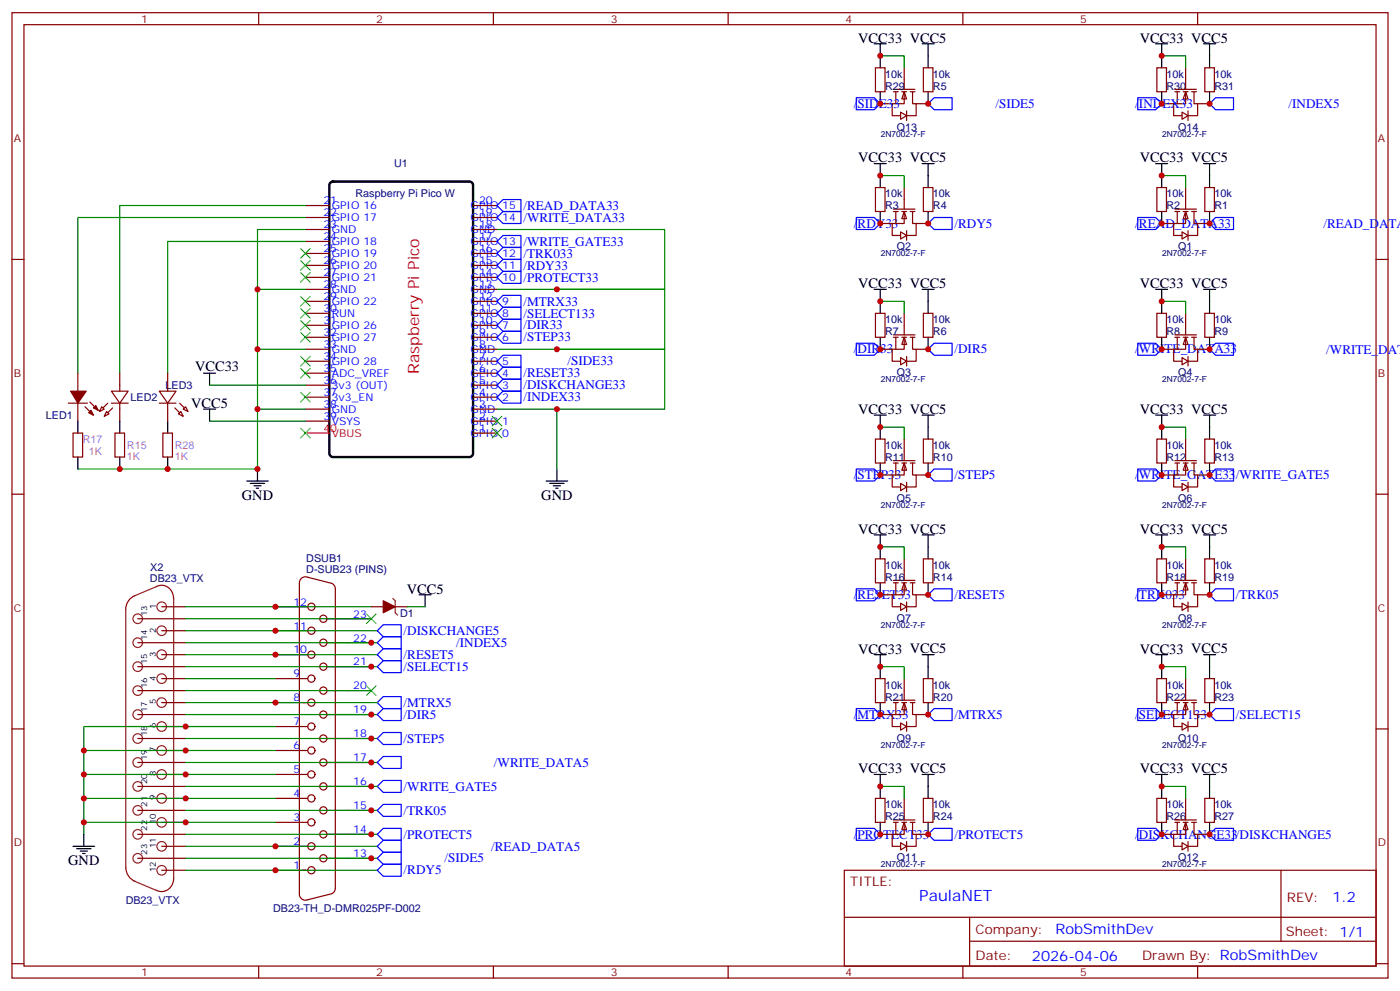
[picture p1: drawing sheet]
<svg xmlns="http://www.w3.org/2000/svg" width="412mm" height="292mm" viewBox="0 0 412 292" stroke-linecap="round" stroke-linejoin="round" font-family="sans-serif">
<g fill="none" stroke="#870000" stroke-width=".35">
<path d="M3.5 3.7h405.4v284.4h-405.4zM7.1 7.3h398.2v277.3h-398.2zM76.2 3.7v3.6M145.3 3.7v3.6M214.5 3.7v3.6M283.6 3.7v3.6M352.8 3.7v3.6M3.5 76.4h3.6M90 78.2h7M90 74.6h7M90 71.1h7M90 67.6h7"/>
<path d="M90 64.1h7M90 60.5h7M139.3 78.2h7.1M139.3 74.6h7.1M139.3 71.1h7.1M139.3 67.6h7.1M139.3 64.1h7.1M139.3 60.5h7.1M405.3 76.4h3.6M90 99.3h7M90 95.8h7M90 92.3h7"/>
<path d="M90 88.8h7M90 85.2h7M90 81.7h7M139.3 99.3h7.1M139.3 95.8h7.1M139.3 92.3h7.1M139.3 88.8h7.1M139.3 85.2h7.1M139.3 81.7h7.1M20.1 118.7h5.7M22.9 109.9v5.3M22.9 118.7v5.3"/>
<path d="M25 119.8l2.5 2.5M26.5 118.4l2.4 2.5M30 119.8l.7 .7-1.4 .7zM32.8 115.2h4.9l-2.4 3.5zM32.8 118.7h4.9M35.3 109.9v5.3M35.3 118.7v5.3M90 117h7M90 113.5h7M90 109.9h7M90 106.4h7M90 102.9h7"/>
<path d="M139.3 117h7.1M139.3 113.5h7.1M139.3 109.9h7.1M139.3 106.4h7.1M139.3 102.9h7.1M21.5 127.6h2.8v7h-2.8zM31.4 121.2l.7 .7-1.4 .7zM33.9 127.6h2.8v7h-2.8zM48 127.6h2.8v7h-2.8zM90 124h7M90 120.5h7M139.3 127.6h7.1"/>
<path d="M139.3 124h7.1M139.3 120.5h7.1M3.5 145.6h3.6M405.3 145.6h3.6M47.6 178.7h7.1M81.1 178.7h9.6M90.5 170a1.76 1.76 0 0 0-2.3 1.7v91.7a1.76 1.76 0 0 0 2.3 1.6l7.2-1.8M90.6 170l7.1 1.8 .7 .5 .4 1.1v88.2M109.4 178.7h3.5M116.4 178.7h3.5M40.6 182.2h14.1M40.6 189.3h14.1"/>
<path d="M40.6 196.4h14.1M47.6 185.8h7.1M47.6 192.8h7.1M47.6 199.9h7.1M81.1 185.8h9.6M81.1 192.8h9.6M81.1 199.9h9.6M96.3 182.2h13.1M96.3 189.3h13.1M96.3 196.4h13.1M3.5 214.7h3.6M40.6 203.4h14.1"/>
<path d="M40.6 210.5h14.1M40.6 217.5h14.1M47.6 206.9h7.1M47.6 214h7.1M81.1 206.9h9.6M81.1 214h9.6M96.3 203.4h13.1M96.3 210.5h13.1M96.3 217.5h13.1M405.3 214.7h3.6M40.6 224.6h14.1M40.6 231.6h14.1"/>
<path d="M40.6 238.7h14.1M47.6 221.1h7.1M47.6 228.1h7.1M47.6 235.2h7.1M81.1 221.1h9.6M81.1 228.1h9.6M81.1 235.2h9.6M96.3 224.6h13.1M96.3 231.6h13.1M96.3 238.7h13.1M40.6 245.7h14.1M40.6 252.8h14.1"/>
<path d="M47.6 242.2h7.1M47.6 249.3h7.1M47.6 256.3h7.1M81.1 242.2h9.6M81.1 249.3h9.6M81.1 256.3h9.6M96.3 245.7h13.1M96.3 252.8h13.1M248.7 256.3h156.6v28.3h-156.6zM377.3 256.4v20.8M98.8 261.6l-.4 1.1-.7 .5M248.7 270.2h156.5"/>
<path d="M285.6 277.2h119.6M285.6 270.2v14.1M3.5 283.8h3.6M76.2 284.6v3.5M145.3 284.6v3.5M214.5 284.6v3.5M283.6 284.6v3.5M352.8 284.6v3.5M405.3 283.8h3.6"/>
<circle cx="91.7" cy="178.7" r="1.06"/>
<circle cx="91.7" cy="185.8" r="1.06"/>
<circle cx="91.7" cy="192.8" r="1.06"/>
<circle cx="91.7" cy="199.9" r="1.06"/>
<circle cx="95.2" cy="196.4" r="1.06"/>
<circle cx="95.2" cy="189.3" r="1.06"/>
<circle cx="95.2" cy="182.2" r="1.06"/>
<circle cx="91.7" cy="214" r="1.06"/>
<circle cx="91.7" cy="206.9" r="1.06"/>
<circle cx="95.2" cy="217.5" r="1.06"/>
<circle cx="95.2" cy="210.5" r="1.06"/>
<circle cx="95.2" cy="203.4" r="1.06"/>
<circle cx="91.7" cy="221.1" r="1.06"/>
<circle cx="91.7" cy="228.1" r="1.06"/>
<circle cx="91.7" cy="235.2" r="1.06"/>
<circle cx="95.2" cy="238.7" r="1.06"/>
<circle cx="95.2" cy="231.6" r="1.06"/>
<circle cx="95.2" cy="224.6" r="1.06"/>
<circle cx="91.7" cy="242.2" r="1.06"/>
<circle cx="91.7" cy="256.3" r="1.06"/>
<circle cx="91.7" cy="249.3" r="1.06"/>
<circle cx="95.2" cy="245.7" r="1.06"/>
<circle cx="95.2" cy="252.8" r="1.06"/>
</g>
<path d="M97.2 53.9l.9-.4h40.2l.6 .2 .4 .5v79.4l-.2 .6-.5 .4h-40.5l-.7-.2-.3-.5-.1-79.4z" fill="none" stroke="#000" stroke-width=".71"/>
<path d="M90 127.6h7" fill="none" stroke="#f00" stroke-width=".35"/>
<g fill="none" stroke="#008700" stroke-width=".35">
<path d="M90 67.6h-14.2v17.6M90 60.5h-54.7v49.4M90 64.1h-67.1v45.8M90 71.1h-40.6v38.8M146.4 67.6h49.4v17.6h-31.8M90 85.2h-14.2v17.7M146.4 85.2h49.4v17.7h-31.8M90 102.9h-14.2v17.6M146.4 102.9h49.4v17.6h-31.8M61.7 124h28.3M90 120.5h-14.2v17.6h-52.9M146.4 120.5h17.6v17.6"/>
<path d="M54.7 178.7h54.7M119.9 178.7h5.3M54.7 196.4h56.4M54.7 192.8h56.4M54.7 189.3h56.4M54.7 185.8h56.4M54.7 199.9h26.4M54.7 182.2h54.7M54.7 217.5h56.4M54.7 210.5h56.4M54.7 206.9h56.4M54.7 203.4h54.7"/>
<path d="M81.1 214h-56.4v14.1M54.7 238.7h56.4M54.7 224.6h56.4M81.1 235.2h-56.4v7M54.7 256.3h56.4M54.7 252.8h56.4M54.7 249.3h56.4M54.7 245.7h56.4M81.1 242.2h-56.4v3.5"/>
</g>
<g fill="none" stroke="#000" stroke-width=".35">
<path d="M257.5 12.9h3.6M259.3 12.9v3.5M60 109.9h3.5M61.7 109.9v3.6M22.9 124v3.6M22.9 134.6v3.5M35.3 124v3.6M35.3 134.6v3.5M49.4 124v3.6M49.4 134.6v3.5M60 120.5h3.5M61.7 120.5v3.5"/>
<path d="M75.8 138.1v3.6M164 138.1v3.6M72.7 141.7h6.3M73.7 142.4h4.3M74.8 143.1h2.1M75.5 143.8h.7M160.9 141.7h6.3M161.9 142.4h4.3M163 143.1h2.1M163.7 143.8h.7M123.5 175.2h3.5M125.2 175.2v3.5"/>
<path d="M21.5 249.3h6.4M22.6 250h4.2M23.6 250.7h2.2M24.3 251.4h.7M24.7 245.7v3.6"/>
</g>
<g fill="none" stroke="#00f" stroke-width=".35">
<path d="M148.2 58.8h5.3v3.5h-5.3l-1.8-1.8zM148.2 62.3h5.3v3.5h-5.3l-1.8-1.7zM148.2 69.4h5.3v3.5h-5.3l-1.8-1.8zM148.2 72.9h5.3v3.5h-5.3l-1.8-1.8zM148.2 76.4h5.3v3.5h-5.3l-1.8-1.7zM148.2 79.9h5.3v3.6h-5.3l-1.8-1.8zM252.2 64.1h5.3l1.8 1.7-1.8 1.8h-5.3zM275.2 64.1h5.3v3.5h-5.3l-1.8-1.8zM335.1 64.1h5.3l1.8 1.7-1.8 1.8h-5.3zM358.1 64.1h5.3v3.5h-5.3l-1.8-1.8zM148.2 90.5h5.3v3.6h-5.3l-1.8-1.8zM148.2 94.1h5.3v3.5h-5.3l-1.8-1.8z"/>
<path d="M148.2 87h5.3v3.5h-5.3l-1.8-1.7zM148.2 97.6h5.3v3.5h-5.3l-1.8-1.8zM148.2 111.7h5.3v3.5h-5.3l-1.8-1.7zM148.2 104.6h5.3v3.6h-5.3l-1.8-1.8zM252.2 101.1h5.3l1.8 1.8-1.8 1.7h-5.3zM275.2 101.1h5.3v3.5h-5.3l-1.8-1.7zM335.1 101.1h5.3l1.8 1.8-1.8 1.7h-5.3zM358.1 101.1h5.3v3.5h-5.3l-1.8-1.7zM252.2 138.1h5.3l1.8 1.8-1.8 1.8h-5.3zM275.2 138.1h5.3v3.6h-5.3l-1.8-1.8zM335.1 138.1h5.3l1.8 1.8-1.8 1.8h-5.3zM358.1 138.1h5.3v3.6h-5.3l-1.8-1.8z"/>
<path d="M252.2 173.4h5.3l1.8 1.8-1.8 1.8h-5.3zM275.2 173.4h5.3v3.6h-5.3l-1.8-1.8zM335.1 173.4h5.3l1.8 1.8-1.8 1.8h-5.3zM358.1 173.4h5.3v3.6h-5.3l-1.8-1.8zM111.1 196.4l1.8-1.8h5.3v3.5h-5.3zM112.9 191.1h5.3v3.5h-5.3l-1.8-1.8zM112.9 184h5.3v3.5h-5.3l-1.8-1.7zM112.9 208.7h5.3v3.5h-5.3l-1.8-1.7zM112.9 215.8h5.3v3.5h-5.3l-1.8-1.8zM112.9 205.2h5.3v3.5h-5.3l-1.8-1.8zM252.2 208.7h5.3l1.8 1.8-1.8 1.7h-5.3zM275.2 208.7h5.3v3.5h-5.3l-1.8-1.7z"/>
<path d="M335.1 208.7h5.3l1.8 1.8-1.8 1.7h-5.3zM358.1 208.7h5.3v3.5h-5.3l-1.8-1.7zM112.9 236.9h5.3v3.6h-5.3l-1.8-1.8zM112.9 229.9h5.3v3.5h-5.3l-1.8-1.8zM112.9 222.8h5.3v3.5h-5.3l-1.8-1.7zM112.9 254.6h5.3v3.5h-5.3l-1.8-1.8zM112.9 244h5.3v3.5h-5.3l-1.8-1.8zM112.9 247.5h5.3v3.5h-5.3l-1.8-1.7zM252.2 244h5.3l1.8 1.7-1.8 1.8h-5.3zM275.2 244h5.3v3.5h-5.3l-1.8-1.8zM335.1 244h5.3l1.8 1.7-1.8 1.8h-5.3zM358.1 244h5.3v3.5h-5.3l-1.8-1.8z"/>
</g>
<g fill="#870000" stroke="#870000" stroke-width=".35">
<path d="M33.2 120.2l-1.5 1.4z"/>
<path d="M30.3 120.2l1.4-1.5z"/>
<path d="M20.8 115.2h4.6l-2.5 3.5z"/>
<path d="M27.5 120.2l.7-.7 .7 1.4z"/>
<path d="M26.1 121.6l.7-.7 .7 1.4z"/>
<path d="M112.9 177l3.5 1.7-3.5 1.8z"/>
</g>
<path d="M39.8 175.4a4.4 4.4 0 0 0-2.8 4.1M46 172.8a3.5 3.5 0 0 1 3.7 .3 3.5 3.5 0 0 1 1.4 3.4M37.1 255.5a4.4 4.4 0 0 0 2.7 4.1M51.1 258.5a3.6 3.6 0 0 1-5.1 3.7" fill="none" stroke="#900" stroke-width=".35"/>
<g fill="none" stroke="#8c2424" stroke-width=".35">
<path d="M37 179.4v76.2M46.2 172.7l-6.7 2.8M51.2 176.2v82.6M115.7 176.2l.7 .8v3.5l.7 .7M39.5 259.5l6.7 2.8"/>
<circle cx="47.6" cy="178.7" r="1.41"/>
<circle cx="40.6" cy="196.4" r="1.41"/>
<circle cx="40.6" cy="189.3" r="1.41"/>
<circle cx="40.6" cy="182.2" r="1.41"/>
<circle cx="47.6" cy="199.9" r="1.41"/>
<circle cx="47.6" cy="192.8" r="1.41"/>
<circle cx="47.6" cy="185.8" r="1.41"/>
<circle cx="40.6" cy="217.5" r="1.41"/>
<circle cx="40.6" cy="210.5" r="1.41"/>
<circle cx="40.6" cy="203.4" r="1.41"/>
<circle cx="47.6" cy="214" r="1.41"/>
<circle cx="47.6" cy="206.9" r="1.41"/>
<circle cx="40.6" cy="224.6" r="1.41"/>
<circle cx="40.6" cy="238.7" r="1.41"/>
<circle cx="40.6" cy="231.6" r="1.41"/>
<circle cx="47.6" cy="228.1" r="1.41"/>
<circle cx="47.6" cy="221.1" r="1.41"/>
<circle cx="47.6" cy="235.2" r="1.41"/>
<circle cx="40.6" cy="252.8" r="1.41"/>
<circle cx="40.6" cy="245.7" r="1.41"/>
<circle cx="47.6" cy="256.3" r="1.41"/>
<circle cx="47.6" cy="249.3" r="1.41"/>
<circle cx="47.6" cy="242.2" r="1.41"/>
</g>
<g fill="#fff" stroke="#870000" stroke-width=".35">
<path d="M266.3 27l.8 2.1h-1.5z"/>
<path d="M265.3 33l1.8 1.1-1.8 1z"/>
</g>
<g fill="none" stroke="#870000" stroke-width=".35">
<path d="M257.9 20h2.8v7h-2.8zM266.3 20v6.3M272 20h2.8v7h-2.8zM340.8 20h2.8v7h-2.8zM354.9 20h2.8v7h-2.8zM259.3 30.6h3.5M263.2 26.3h6.3M263.2 27h1.4M263.9 27v3.6M265.6 27h1.5M266.3 27v3.6h-3.5v3.5h2.5M267.1 32.7v2.8"/>
<path d="M268.1 27h1.4M268.8 27v3.6h1.1v3.5h-2.8M269.9 30.6h3.5"/>
</g>
<path d="M259.3 16.4v3.6M271.6 12.9h3.6M273.4 12.9v7.1M342.2 16.4v3.6M354.5 12.9h3.6M356.3 12.9v7.1M259.3 27v3.6M273.4 27v3.6M342.2 27v3.6M356.3 27v3.6" fill="none" stroke="#000" stroke-width=".35"/>
<g fill="#fff" stroke="#870000" stroke-width=".35">
<path d="M349.2 27l.8 2.1h-1.5z"/>
<path d="M348.2 33l1.8 1.1-1.8 1z"/>
</g>
<path d="M349.2 20v6.3M342.2 30.6h3.5M346.1 26.3h6.3M346.1 27h1.4M346.8 27v3.6M348.5 27h1.5M349.2 27v3.6h-3.5v3.5h2.5M350 32.7v2.8M351 27h1.4M351.7 27v3.6h1.1v3.5h-2.8M352.8 30.6h3.5" fill="none" stroke="#870000" stroke-width=".35"/>
<path d="M340.4 12.9h3.6M342.2 12.9v3.5M257.5 48.2h3.6M259.3 48.2v3.5" fill="none" stroke="#000" stroke-width=".35"/>
<path d="M252.2 28.8h5.3l1.8 1.8-1.8 1.7h-5.3zM275.2 28.8h5.3v3.5h-5.3l-1.8-1.7zM335.1 28.8h5.3l1.8 1.8-1.8 1.7h-5.3zM358.1 28.8h5.3v3.5h-5.3l-1.8-1.7zM112.9 187.5h5.3v3.6h-5.3l-1.8-1.8zM111.1 252.8l1.8-1.8h5.3v3.6h-5.3z" fill="none" stroke="#00f" stroke-width=".35"/>
<path d="M107.9 180.8l2.9 2.9M110.8 180.8l-2.9 2.9M107.9 202l2.9 2.8M110.8 202l-2.9 2.8" fill="none" stroke="#3c3" stroke-width=".35"/>
<path d="M61.7 113.5h28.3M81.1 228.1h-56.4v7.1" fill="none" stroke="#008700" stroke-width=".35"/>
<g fill="#fff" stroke="#870000" stroke-width=".35">
<path d="M266.3 62.3l.8 2.1h-1.5z"/>
<path d="M265.3 68.3l1.8 1.1-1.8 1z"/>
</g>
<g fill="none" stroke="#870000" stroke-width=".35">
<path d="M257.9 55.2h2.8v7.1h-2.8zM266.3 55.2v6.4M272 55.2h2.8v7.1h-2.8zM340.8 55.2h2.8v7.1h-2.8zM354.9 55.2h2.8v7.1h-2.8zM259.3 65.8h3.5M263.2 61.6h6.3M263.2 62.3h1.4M263.9 62.3v3.5M265.6 62.3h1.5M266.3 62.3v3.5h-3.5v3.6h2.5M267.1 67.9v2.9"/>
<path d="M268.1 62.3h1.4M268.8 62.3v3.5h1.1v3.6h-2.8M269.9 65.8h3.5"/>
</g>
<path d="M259.3 51.7v3.5M271.6 48.2h3.6M273.4 48.2v7M342.2 51.7v3.5M354.5 48.2h3.6M356.3 48.2v7M259.3 62.3v3.5M273.4 62.3v3.5M342.2 62.3v3.5M356.3 62.3v3.5" fill="none" stroke="#000" stroke-width=".35"/>
<g fill="#fff" stroke="#870000" stroke-width=".35">
<path d="M349.2 62.3l.8 2.1h-1.5z"/>
<path d="M348.2 68.3l1.8 1.1-1.8 1z"/>
</g>
<path d="M349.2 55.2v6.4M342.2 65.8h3.5M346.1 61.6h6.3M346.1 62.3h1.4M346.8 62.3v3.5M348.5 62.3h1.5M349.2 62.3v3.5h-3.5v3.6h2.5M350 67.9v2.9M351 62.3h1.4M351.7 62.3v3.5h1.1v3.6h-2.8M352.8 65.8h3.5" fill="none" stroke="#870000" stroke-width=".35"/>
<path d="M340.4 48.2h3.6M342.2 48.2v3.5M257.5 85.2h3.6M259.3 85.2v3.6" fill="none" stroke="#000" stroke-width=".35"/>
<g fill="#fff" stroke="#870000" stroke-width=".35">
<path d="M266.3 99.3l.8 2.2h-1.5z"/>
<path d="M265.3 105.3l1.8 1.1-1.8 1.1z"/>
</g>
<g fill="none" stroke="#870000" stroke-width=".35">
<path d="M257.9 92.3h2.8v7h-2.8zM263.2 98.6h6.3M263.2 99.3h1.4M263.9 99.3v3.6M265.6 99.3h1.5M266.3 99.3v3.6h-3.5v3.5h2.5M266.3 92.3v6.3M268.1 99.3h1.4M268.8 99.3v3.6h1.1v3.5h-2.8M272 92.3h2.8v7h-2.8zM340.8 92.3h2.8v7h-2.8zM354.9 92.3h2.8v7h-2.8z"/>
<path d="M259.3 102.9h3.5M267.1 105v2.8M269.9 102.9h3.5"/>
</g>
<path d="M259.3 88.8v3.5M259.3 99.3v3.6M271.6 85.2h3.6M273.4 85.2v7.1M273.4 99.3v3.6M342.2 88.8v3.5M342.2 99.3v3.6M354.5 85.2h3.6M356.3 85.2v7.1M356.3 99.3v3.6" fill="none" stroke="#000" stroke-width=".35"/>
<g fill="#fff" stroke="#870000" stroke-width=".35">
<path d="M349.2 99.3l.8 2.2h-1.5z"/>
<path d="M348.2 105.3l1.8 1.1-1.8 1.1z"/>
</g>
<path d="M346.1 98.6h6.3M346.1 99.3h1.4M346.8 99.3v3.6M348.5 99.3h1.5M349.2 99.3v3.6h-3.5v3.5h2.5M349.2 92.3v6.3M351 99.3h1.4M351.7 99.3v3.6h1.1v3.5h-2.8M342.2 102.9h3.5M350 105v2.8M352.8 102.9h3.5" fill="none" stroke="#870000" stroke-width=".35"/>
<path d="M340.4 85.2h3.6M342.2 85.2v3.6M257.5 122.3h3.6M259.3 122.3v3.5" fill="none" stroke="#000" stroke-width=".35"/>
<g fill="#fff" stroke="#870000" stroke-width=".35">
<path d="M266.3 136.4l.8 2.1h-1.5z"/>
<path d="M265.3 142.4l1.8 1-1.8 1.1z"/>
</g>
<g fill="none" stroke="#870000" stroke-width=".35">
<path d="M257.9 129.3h2.8v7.1h-2.8zM259.3 139.9h3.5M263.2 135.7h6.3M263.2 136.4h1.4M263.9 136.4v3.5M265.6 136.4h1.5M266.3 136.4v3.5h-3.5v3.5h2.5M266.3 129.3v6.4M268.1 136.4h1.4M268.8 136.4v3.5h1.1v3.5h-2.8M269.9 139.9h3.5M272 129.3h2.8v7.1h-2.8z"/>
<path d="M340.8 129.3h2.8v7.1h-2.8zM354.9 129.3h2.8v7.1h-2.8zM267.1 142v2.9"/>
</g>
<path d="M259.3 125.8v3.5M259.3 136.4v3.5M271.6 122.3h3.6M273.4 122.3v7M273.4 136.4v3.5M342.2 125.8v3.5M342.2 136.4v3.5M354.5 122.3h3.6M356.3 122.3v7M356.3 136.4v3.5" fill="none" stroke="#000" stroke-width=".35"/>
<g fill="#fff" stroke="#870000" stroke-width=".35">
<path d="M349.2 136.4l.8 2.1h-1.5z"/>
<path d="M348.2 142.4l1.8 1-1.8 1.1z"/>
</g>
<path d="M342.2 139.9h3.5M346.1 135.7h6.3M346.1 136.4h1.4M346.8 136.4v3.5M348.5 136.4h1.5M349.2 136.4v3.5h-3.5v3.5h2.5M349.2 129.3v6.4M351 136.4h1.4M351.7 136.4v3.5h1.1v3.5h-2.8M352.8 139.9h3.5M350 142v2.9" fill="none" stroke="#870000" stroke-width=".35"/>
<path d="M340.4 122.3h3.6M342.2 122.3v3.5M257.5 157.6h3.6M259.3 157.6v3.5" fill="none" stroke="#000" stroke-width=".35"/>
<g fill="#fff" stroke="#870000" stroke-width=".35">
<path d="M266.3 171.7l.8 2.1h-1.5z"/>
<path d="M265.3 177.7l1.8 1-1.8 1.1z"/>
</g>
<g fill="none" stroke="#870000" stroke-width=".35">
<path d="M257.9 164.6h2.8v7.1h-2.8zM259.3 175.2h3.5M263.2 171h6.3M263.2 171.7h1.4M263.9 171.7v3.5M265.6 171.7h1.5M266.3 171.7v3.5h-3.5v3.5h2.5M266.3 164.6v6.4M267.1 177.3v2.8M268.1 171.7h1.4M268.8 171.7v3.5h1.1v3.5h-2.8M269.9 175.2h3.5"/>
<path d="M272 164.6h2.8v7.1h-2.8zM340.8 164.6h2.8v7.1h-2.8zM354.9 164.6h2.8v7.1h-2.8z"/>
</g>
<path d="M271.6 157.6h3.6M273.4 157.6v7M354.5 157.6h3.6M356.3 157.6v7M259.3 161.1v3.5M259.3 171.7v3.5M273.4 171.7v3.5M342.2 161.1v3.5M342.2 171.7v3.5M356.3 171.7v3.5" fill="none" stroke="#000" stroke-width=".35"/>
<g fill="#fff" stroke="#870000" stroke-width=".35">
<path d="M349.2 171.7l.8 2.1h-1.5z"/>
<path d="M348.2 177.7l1.8 1-1.8 1.1z"/>
</g>
<path d="M342.2 175.2h3.5M346.1 171h6.3M346.1 171.7h1.4M346.8 171.7v3.5M348.5 171.7h1.5M349.2 171.7v3.5h-3.5v3.5h2.5M349.2 164.6v6.4M350 177.3v2.8M351 171.7h1.4M351.7 171.7v3.5h1.1v3.5h-2.8M352.8 175.2h3.5" fill="none" stroke="#870000" stroke-width=".35"/>
<path d="M340.4 157.6h3.6M342.2 157.6v3.5M257.5 192.8h3.6M259.3 192.8v3.6" fill="none" stroke="#000" stroke-width=".35"/>
<g fill="#fff" stroke="#870000" stroke-width=".35">
<path d="M266.3 206.9l.8 2.2h-1.5z"/>
<path d="M265.3 212.9l1.8 1.1-1.8 1.1z"/>
</g>
<g fill="none" stroke="#870000" stroke-width=".35">
<path d="M257.9 199.9h2.8v7h-2.8zM266.3 199.9v6.3M272 199.9h2.8v7h-2.8zM340.8 199.9h2.8v7h-2.8zM354.9 199.9h2.8v7h-2.8zM259.3 210.5h3.5M263.2 206.2h6.3M263.2 206.9h1.4M263.9 206.9v3.6M265.6 206.9h1.5M266.3 206.9v3.6h-3.5v3.5h2.5M267.1 212.6v2.8"/>
<path d="M268.1 206.9h1.4M268.8 206.9v3.6h1.1v3.5h-2.8M269.9 210.5h3.5"/>
</g>
<path d="M259.3 196.4v3.5M271.6 192.8h3.6M273.4 192.8v7.1M342.2 196.4v3.5M354.5 192.8h3.6M356.3 192.8v7.1M259.3 206.9v3.6M273.4 206.9v3.6M342.2 206.9v3.6M356.3 206.9v3.6" fill="none" stroke="#000" stroke-width=".35"/>
<g fill="#fff" stroke="#870000" stroke-width=".35">
<path d="M349.2 206.9l.8 2.2h-1.5z"/>
<path d="M348.2 212.9l1.8 1.1-1.8 1.1z"/>
</g>
<path d="M349.2 199.9v6.3M342.2 210.5h3.5M346.1 206.2h6.3M346.1 206.9h1.4M346.8 206.9v3.6M348.5 206.9h1.5M349.2 206.9v3.6h-3.5v3.5h2.5M350 212.6v2.8M351 206.9h1.4M351.7 206.9v3.6h1.1v3.5h-2.8M352.8 210.5h3.5" fill="none" stroke="#870000" stroke-width=".35"/>
<path d="M340.4 192.8h3.6M342.2 192.8v3.6M257.5 228.1h3.6M259.3 228.1v3.5" fill="none" stroke="#000" stroke-width=".35"/>
<g fill="#fff" stroke="#870000" stroke-width=".35">
<path d="M266.3 242.2l.8 2.1h-1.5z"/>
<path d="M265.3 248.2l1.8 1.1-1.8 1z"/>
</g>
<g fill="none" stroke="#870000" stroke-width=".35">
<path d="M257.9 235.2h2.8v7h-2.8zM266.3 235.2v6.3M272 235.2h2.8v7h-2.8zM340.8 235.2h2.8v7h-2.8zM354.9 235.2h2.8v7h-2.8zM259.3 245.7h3.5M263.2 241.5h6.3M263.2 242.2h1.4M263.9 242.2v3.5M265.6 242.2h1.5M266.3 242.2v3.5h-3.5v3.6h2.5M267.1 247.9v2.8"/>
<path d="M268.1 242.2h1.4M268.8 242.2v3.5h1.1v3.6h-2.8M269.9 245.7h3.5"/>
</g>
<path d="M259.3 231.6v3.6M271.6 228.1h3.6M273.4 228.1v7.1M342.2 231.6v3.6M354.5 228.1h3.6M356.3 228.1v7.1M259.3 242.2v3.5M273.4 242.2v3.5M342.2 242.2v3.5M356.3 242.2v3.5" fill="none" stroke="#000" stroke-width=".35"/>
<g fill="#fff" stroke="#870000" stroke-width=".35">
<path d="M349.2 242.2l.8 2.1h-1.5z"/>
<path d="M348.2 248.2l1.8 1.1-1.8 1z"/>
</g>
<g fill="none" stroke="#870000" stroke-width=".35">
<path d="M46.9 115.2h5l-2.5 3.5zM46.9 118.7h5M49.4 109.9v5.3M49.4 118.7v5.3M52.6 121.9l.7-.7 .7 1.4zM54 120.5l.7-.7 .7 1.4zM349.2 235.2v6.3M342.2 245.7h3.5M346.1 241.5h6.3M346.1 242.2h1.4M346.8 242.2v3.5M348.5 242.2h1.5"/>
<path d="M349.2 242.2v3.5h-3.5v3.6h2.5M350 247.9v2.8M351 242.2h1.4M351.7 242.2v3.5h1.1v3.6h-2.8M352.8 245.7h3.5"/>
</g>
<path d="M340.4 228.1h3.6M342.2 228.1v3.5" fill="none" stroke="#000" stroke-width=".35"/>
<g fill="none" stroke="#3c3" stroke-width=".35">
<path d="M88.5 73.2l2.9 2.9M88.5 76.8l2.9 2.8M91.4 73.2l-2.9 2.9M91.4 76.8l-2.9 2.8M88.5 80.3l2.9 2.8M88.5 87.3l2.9 2.9M88.5 94.4l2.9 2.8M88.5 97.9l2.9 2.9M88.5 90.9l2.9 2.8M91.4 80.3l-2.9 2.8M91.4 87.3l-2.9 2.9M91.4 94.4l-2.9 2.8"/>
<path d="M91.4 97.9l-2.9 2.9M91.4 90.9l-2.9 2.8M88.5 105l2.9 2.8M88.5 108.5l2.9 2.8M88.5 115.6l2.9 2.8M91.4 105l-2.9 2.8M91.4 108.5l-2.9 2.8M91.4 115.6l-2.9 2.8M88.5 126.2l2.9 2.8M91.4 126.2l-2.9 2.8M145 126.2l2.8 2.8M145 122.6l2.8 2.8"/>
<path d="M147.8 126.2l-2.8 2.8M147.8 122.6l-2.8 2.8"/>
</g>
<path d="M148.2 108.2h5.3v3.5h-5.3l-1.8-1.8zM148.2 115.2h5.3v3.5h-5.3l-1.8-1.7z" fill="none" stroke="#00f" stroke-width=".35"/>
<g fill="none" stroke="#008700" stroke-width=".35">
<path d="M259.3 16.4h7v3.6M342.2 16.4h7v3.6M259.3 51.7h7v3.5M342.2 51.7h7v3.5M259.3 88.8h7v3.5M342.2 88.8h7v3.5M259.3 125.8h7v3.5M342.2 125.8h7v3.5M259.3 161.1h7v3.5M342.2 161.1h7v3.5M259.3 196.4h7v3.5M342.2 196.4h7v3.5"/>
<path d="M24.7 221.1h56.4M54.7 231.6h56.4M259.3 231.6h7v3.6M342.2 231.6h7v3.6"/>
</g>
<g fill="#870000" stroke="#870000" stroke-width=".35">
<path d="M51.5 120.2l1.4 1.4z"/>
<path d="M52.9 118.7l1.4 1.5z"/>
</g>
<g fill="#c00">
<circle cx="164" cy="120.5" r=".88"/>
<circle cx="164" cy="102.9" r=".88"/>
<circle cx="164" cy="85.2" r=".88"/>
<circle cx="75.8" cy="120.5" r=".88"/>
<circle cx="75.8" cy="102.9" r=".88"/>
<circle cx="75.8" cy="85.2" r=".88"/>
<circle cx="75.8" cy="138.1" r=".88"/>
<circle cx="35.3" cy="138.1" r=".88"/>
<circle cx="49.4" cy="138.1" r=".88"/>
<circle cx="81.1" cy="256.3" r=".88"/>
<circle cx="81.1" cy="249.3" r=".88"/>
<circle cx="109.4" cy="238.7" r=".88"/>
<circle cx="109.4" cy="224.6" r=".88"/>
<circle cx="109.4" cy="217.5" r=".88"/>
<circle cx="109.4" cy="210.5" r=".88"/>
<circle cx="109.4" cy="196.4" r=".88"/>
<circle cx="81.1" cy="192.8" r=".88"/>
<circle cx="81.1" cy="185.8" r=".88"/>
<circle cx="54.7" cy="242.2" r=".88"/>
<circle cx="54.7" cy="214" r=".88"/>
<circle cx="81.1" cy="206.9" r=".88"/>
<circle cx="109.4" cy="252.8" r=".88"/>
<circle cx="109.4" cy="245.7" r=".88"/>
<circle cx="109.4" cy="189.3" r=".88"/>
<circle cx="81.1" cy="178.7" r=".88"/>
<circle cx="273.4" cy="30.6" r=".88"/>
<circle cx="259.3" cy="30.6" r=".88"/>
<circle cx="356.3" cy="30.6" r=".88"/>
<circle cx="342.2" cy="30.6" r=".88"/>
<circle cx="259.3" cy="65.8" r=".88"/>
<circle cx="273.4" cy="65.8" r=".88"/>
<circle cx="342.2" cy="65.8" r=".88"/>
<circle cx="356.3" cy="65.8" r=".88"/>
<circle cx="259.3" cy="102.9" r=".88"/>
<circle cx="273.4" cy="102.9" r=".88"/>
<circle cx="342.2" cy="102.9" r=".88"/>
<circle cx="356.3" cy="102.9" r=".88"/>
<circle cx="259.3" cy="139.9" r=".88"/>
<circle cx="273.4" cy="139.9" r=".88"/>
<circle cx="342.2" cy="139.9" r=".88"/>
<circle cx="356.3" cy="139.9" r=".88"/>
<circle cx="259.3" cy="175.2" r=".88"/>
<circle cx="273.4" cy="175.2" r=".88"/>
<circle cx="342.2" cy="175.2" r=".88"/>
<circle cx="356.3" cy="175.2" r=".88"/>
<circle cx="259.3" cy="210.5" r=".88"/>
<circle cx="273.4" cy="210.5" r=".88"/>
<circle cx="342.2" cy="210.5" r=".88"/>
<circle cx="356.3" cy="210.5" r=".88"/>
<circle cx="273.4" cy="245.7" r=".88"/>
<circle cx="342.2" cy="245.7" r=".88"/>
<circle cx="356.3" cy="245.7" r=".88"/>
<circle cx="259.3" cy="245.7" r=".88"/>
<circle cx="24.7" cy="242.2" r=".88"/>
<circle cx="54.7" cy="235.2" r=".88"/>
<circle cx="24.7" cy="235.2" r=".88"/>
<circle cx="54.7" cy="228.1" r=".88"/>
<circle cx="24.7" cy="228.1" r=".88"/>
<circle cx="24.7" cy="221.1" r=".88"/>
<circle cx="54.7" cy="221.1" r=".88"/>
<circle cx="109.4" cy="231.6" r=".88"/>
<circle cx="259.3" cy="16.4" r=".88"/>
<circle cx="342.2" cy="16.4" r=".88"/>
<circle cx="342.2" cy="51.7" r=".88"/>
<circle cx="259.3" cy="51.7" r=".88"/>
<circle cx="259.3" cy="88.8" r=".88"/>
<circle cx="342.2" cy="88.8" r=".88"/>
<circle cx="259.3" cy="125.8" r=".88"/>
<circle cx="259.3" cy="161.1" r=".88"/>
<circle cx="342.2" cy="161.1" r=".88"/>
<circle cx="342.2" cy="125.8" r=".88"/>
<circle cx="342.2" cy="196.4" r=".88"/>
<circle cx="259.3" cy="196.4" r=".88"/>
<circle cx="259.3" cy="231.6" r=".88"/>
<circle cx="342.2" cy="231.6" r=".88"/>
</g>
<text font-size="4.6" fill="#f00" x="123.4" y="110.1" transform="rotate(-90 123.4 110.1)">Raspberry Pi Pico</text>
<text font-size="4.6" fill="#00f" x="270.8" y="265.4">PaulaNET</text>
<g font-size="4.2">
<text x="252.8" y="12.6">VCC33 VCC5</text>
<text x="335.7" y="12.6">VCC33 VCC5</text>
<text x="252.8" y="47.8">VCC33 VCC5</text>
<text x="335.7" y="47.8">VCC33 VCC5</text>
<text x="252.8" y="84.9">VCC33 VCC5</text>
<text x="335.7" y="84.9">VCC33 VCC5</text>
<text x="57.5" y="109.2">VCC33</text>
<text x="56.3" y="120.1">VCC5</text>
<text x="252.8" y="121.9">VCC33 VCC5</text>
<text x="335.7" y="121.9">VCC33 VCC5</text>
<text x="71.3" y="147.3">GND</text>
<text x="159.5" y="147.3">GND</text>
<text x="252.8" y="157.2">VCC33 VCC5</text>
<text x="335.7" y="157.2">VCC33 VCC5</text>
<text x="119.8" y="174.8">VCC5</text>
<text x="252.8" y="192.5">VCC33 VCC5</text>
<text x="335.7" y="192.5">VCC33 VCC5</text>
<text x="252.8" y="227.8">VCC33 VCC5</text>
<text x="335.7" y="227.8">VCC33 VCC5</text>
<text x="20.1" y="254.9">GND</text>
</g>
<g font-size="4.2" fill="#00f">
<text x="392.5" y="265.6">1.2</text>
<text x="310.9" y="275.2">RobSmithDev</text>
<text x="304" y="283">2026-04-06</text>
</g>
<g font-size="3.9" fill="#00f">
<text x="251.5" y="31.8">/SIDE33</text>
<text x="293.2" y="31.8">/SIDE5</text>
<text x="334.4" y="31.8">/INDEX33</text>
<text x="379.5" y="31.8">/INDEX5</text>
<text x="154.2" y="61.8">/READ_DATA33</text>
<text x="154.2" y="65.3">/WRITE_DATA33</text>
<text x="251.5" y="67.1">/RDY33</text>
<text x="281.2" y="67.1">/RDY5</text>
<text x="334.4" y="67.1">/READ_DATA33</text>
<text x="389.8" y="67.1">/READ_DATA</text>
<text x="154.2" y="72.4">/WRITE_GATE33</text>
<text x="154.2" y="75.9">/TRK033</text>
<text x="154.2" y="79.4">/RDY33</text>
<text x="154.2" y="82.9">/PROTECT33</text>
<text x="154.2" y="90">/MTRX33</text>
<text x="154.2" y="93.5">/SELECT133</text>
<text x="154.2" y="97">/DIR33</text>
<text x="154.2" y="100.6">/STEP33</text>
<text x="167.1" y="107.6">/SIDE33</text>
<text x="251.5" y="104.1">/DIR33</text>
<text x="281.2" y="104.1">/DIR5</text>
<text x="334.4" y="104.1">/WRITE_DATA33</text>
<text x="390.7" y="104.2">/WRITE_DAT</text>
<text x="154.2" y="111.2">/RESET33</text>
<text x="154.2" y="114.7">/DISKCHANGE33</text>
<text x="154.2" y="118.2">/INDEX33</text>
<text x="251.5" y="141.1">/STEP33</text>
<text x="281.2" y="141.1">/STEP5</text>
<text x="334.4" y="141.1">/WRITE_GATE33</text>
<text x="364.1" y="141.1">/WRITE_GATE5</text>
<text x="251.5" y="176.4">/RESET33</text>
<text x="281.2" y="176.4">/RESET5</text>
<text x="334.4" y="176.4">/TRK033</text>
<text x="364.1" y="176.4">/TRK05</text>
<text x="118.9" y="187">/DISKCHANGE5</text>
<text x="134.4" y="190.5">/INDEX5</text>
<text x="118.9" y="194.1">/RESET5</text>
<text x="118.9" y="197.6">/SELECT15</text>
<text x="118.9" y="208.2">/MTRX5</text>
<text x="118.9" y="211.7">/DIR5</text>
<text x="251.5" y="211.7">/MTRX33</text>
<text x="281.2" y="211.7">/MTRX5</text>
<text x="334.4" y="211.7">/SELECT133</text>
<text x="364.1" y="211.7">/SELECT15</text>
<text x="118.9" y="218.8">/STEP5</text>
<text x="145.5" y="225.9">/WRITE_DATA5</text>
<text x="118.9" y="232.9">/WRITE_GATE5</text>
<text x="118.9" y="239.9">/TRK05</text>
<text x="118.9" y="247">/PROTECT5</text>
<text x="144.7" y="250.6">/READ_DATA5</text>
<text x="251.5" y="247">/PROTECT33</text>
<text x="281.2" y="247">/PROTECT5</text>
<text x="334.4" y="247">/DISKCHANGE33/DISKCHANGE5</text>
<text x="118.9" y="257.6">/RDY5</text>
<text x="130.9" y="254">/SIDE5</text>
</g>
<g font-size="3.9" fill="#800">
<text x="250.5" y="260.9">TITLE:</text>
<text x="379.1" y="265.6">REV:</text>
<text x="287.4" y="275.1">Company:</text>
<text x="378.7" y="275.7">Sheet: 1/1</text>
<text x="287.4" y="282.8">Date:</text>
<text x="336.4" y="282.9">Drawn By: RobSmithDev</text>
</g>
<g font-size="3.2" fill="#800">
<text x="41.6" y="6.7">1</text>
<text x="110.8" y="6.7">2</text>
<text x="179.9" y="6.7">3</text>
<text x="249.1" y="6.7">4</text>
<text x="318.2" y="6.7">5</text>
<text x="4.1" y="41.8">A</text>
<text x="405.9" y="41.8">A</text>
<text x="4.1" y="111">B</text>
<text x="405.9" y="111">B</text>
<text x="4.1" y="180.1">C</text>
<text x="405.9" y="180.1">C</text>
<text x="4.1" y="249.3">D</text>
<text x="405.9" y="249.3">D</text>
<text x="41.6" y="287.5">1</text>
<text x="110.8" y="287.5">2</text>
<text x="179.9" y="287.5">3</text>
<text x="249.1" y="287.5">4</text>
<text x="318.2" y="287.5">5</text>
</g>
<g font-size="3.2" fill="#000080">
<text x="260.7" y="22.9">10k</text>
<text x="274.8" y="22.9">10k</text>
<text x="343.6" y="22.9">10k</text>
<text x="357.7" y="22.9">10k</text>
<text x="260.7" y="26.4">R29</text>
<text x="274.8" y="26.4">R5</text>
<text x="343.6" y="26.4">R30</text>
<text x="357.7" y="26.4">R31</text>
<text x="264.1" y="38.5">Q13</text>
<text x="347.1" y="38.5">Q14</text>
<text x="116.1" y="49.2">U1</text>
<text x="104.7" y="58.2">Raspberry Pi Pico W</text>
<text x="260.7" y="58.2">10k</text>
<text x="274.8" y="58.2">10k</text>
<text x="343.6" y="58.2">10k</text>
<text x="357.7" y="58.2">10k</text>
<text x="260.7" y="61.7">R3</text>
<text x="274.8" y="61.7">R4</text>
<text x="343.6" y="61.7">R2</text>
<text x="357.7" y="61.7">R1</text>
<text x="264.1" y="73.8">Q2</text>
<text x="347.1" y="73.8">Q1</text>
<text x="260.7" y="95.2">10k</text>
<text x="274.8" y="95.2">10k</text>
<text x="343.6" y="95.2">10k</text>
<text x="357.7" y="95.2">10k</text>
<text x="260.7" y="98.7">R7</text>
<text x="274.8" y="98.7">R6</text>
<text x="343.6" y="98.7">R8</text>
<text x="357.7" y="98.7">R9</text>
<text x="264.1" y="110.8">Q3</text>
<text x="347.1" y="110.8">Q4</text>
<text x="38.5" y="118.1">LED2</text>
<text x="48.8" y="114.6">LED3</text>
<text x="13.5" y="123.4">LED1</text>
<text x="260.7" y="132.2">10k</text>
<text x="260.7" y="135.8">R11</text>
<text x="274.8" y="132.2">10k</text>
<text x="274.8" y="135.8">R10</text>
<text x="343.6" y="132.2">10k</text>
<text x="343.6" y="135.8">R12</text>
<text x="357.7" y="132.2">10k</text>
<text x="357.7" y="135.8">R13</text>
<text x="264.1" y="147.9">Q5</text>
<text x="347.1" y="147.9">Q6</text>
<text x="90.2" y="165.7">DSUB1</text>
<text x="260.7" y="167.5">10k</text>
<text x="274.8" y="167.5">10k</text>
<text x="343.6" y="167.5">10k</text>
<text x="357.7" y="167.5">10k</text>
<text x="44.2" y="171.3">DB23_VTX</text>
<text x="44.2" y="168.1">X2</text>
<text x="90.2" y="168.8">D-SUB23 (PINS)</text>
<text x="260.7" y="171.1">R16</text>
<text x="274.8" y="171.1">R14</text>
<text x="343.6" y="171.1">R18</text>
<text x="357.7" y="171.1">R19</text>
<text x="117.8" y="181.6">D1</text>
<text x="264.1" y="183.1">Q7</text>
<text x="347.1" y="183.1">Q8</text>
<text x="260.7" y="202.8">10k</text>
<text x="274.8" y="202.8">10k</text>
<text x="343.6" y="202.8">10k</text>
<text x="357.7" y="202.8">10k</text>
<text x="260.7" y="206.3">R21</text>
<text x="274.8" y="206.3">R20</text>
<text x="343.6" y="206.3">R22</text>
<text x="357.7" y="206.3">R23</text>
<text x="264.1" y="218.4">Q9</text>
<text x="347.1" y="218.4">Q10</text>
<text x="260.7" y="238.1">10k</text>
<text x="274.8" y="238.1">10k</text>
<text x="343.6" y="238.1">10k</text>
<text x="357.7" y="238.1">10k</text>
<text x="260.7" y="241.6">R25</text>
<text x="274.8" y="241.6">R24</text>
<text x="343.6" y="241.6">R26</text>
<text x="357.7" y="241.6">R27</text>
<text x="264.1" y="253.7">Q11</text>
<text x="347.1" y="253.7">Q12</text>
<text x="37" y="266.1">DB23_VTX</text>
<text x="80.4" y="268.7">DB23-TH_D-DMR025PF-D002</text>
</g>
<g font-size="3.2" fill="#00f">
<text x="95.2" y="60.2">21</text>
<text x="95.2" y="63.7">22</text>
<text x="97.7" y="61.6">GPIO 16</text>
<text x="97.7" y="65.1">GPIO 17</text>
<text x="138.6" y="65.1">GPIO 14</text>
<text x="138.6" y="61.6">GPIO 15</text>
<text x="141.1" y="63.7">19</text>
<text x="141.1" y="60.2">20</text>
<text x="95.2" y="67.2">23</text>
<text x="95.2" y="70.8">24</text>
<text x="97.7" y="68.7">GND</text>
<text x="138.6" y="68.7">GND</text>
<text x="141.1" y="70.8">17</text>
<text x="141.1" y="67.2">18</text>
<text x="95.2" y="74.3">25</text>
<text x="95.2" y="77.8">26</text>
<text x="97.7" y="72.2">GPIO 18</text>
<text x="97.7" y="75.7">GPIO 19</text>
<text x="138.6" y="75.7">GPIO 12</text>
<text x="138.6" y="72.2">GPIO 13</text>
<text x="141.1" y="77.8">15</text>
<text x="141.1" y="74.3">16</text>
<text x="95.2" y="81.4">27</text>
<text x="97.7" y="79.2">GPIO 20</text>
<text x="97.7" y="82.8">GPIO 21</text>
<text x="138.6" y="82.8">GPIO 10</text>
<text x="138.6" y="79.2">GPIO 11</text>
<text x="141.1" y="81.4">14</text>
<text x="95.2" y="84.9">28</text>
<text x="95.2" y="88.4">29</text>
<text x="97.7" y="86.3">GND</text>
<text x="97.7" y="89.8">GPIO 22</text>
<text x="138.6" y="89.8">GPIO 9</text>
<text x="138.6" y="86.3">GND</text>
<text x="141.1" y="88.4">12</text>
<text x="141.1" y="84.9">13</text>
<text x="95.2" y="91.9">30</text>
<text x="95.2" y="95.5">31</text>
<text x="97.7" y="93.3">RUN</text>
<text x="138.6" y="93.3">GPIO 8</text>
<text x="141.1" y="95.5">10</text>
<text x="141.1" y="91.9">11</text>
<text x="95.2" y="99">32</text>
<text x="97.7" y="96.9">GPIO 26</text>
<text x="97.7" y="100.4">GPIO 27</text>
<text x="138.6" y="100.4">GPIO 6</text>
<text x="138.6" y="96.9">GPIO 7</text>
<text x="141.1" y="99">9</text>
<text x="95.2" y="102.5">33</text>
<text x="95.2" y="106">34</text>
<text x="97.7" y="103.9">GND</text>
<text x="97.7" y="107.5">GPIO 28</text>
<text x="138.6" y="107.5">GPIO 5</text>
<text x="138.6" y="103.9">GND</text>
<text x="141.1" y="106">7</text>
<text x="141.1" y="102.5">8</text>
<text x="95.2" y="109.6">35</text>
<text x="95.2" y="113.1">36</text>
<text x="97.7" y="111">ADC_VREF</text>
<text x="138.6" y="111">GPIO 4</text>
<text x="141.1" y="113.1">5</text>
<text x="141.1" y="109.6">6</text>
<text x="95.2" y="116.6">37</text>
<text x="97.7" y="114.5">3v3 (OUT)</text>
<text x="97.7" y="118">3v3_EN</text>
<text x="138.6" y="118">GPIO 2</text>
<text x="138.6" y="114.5">GPIO 3</text>
<text x="141.1" y="116.6">4</text>
<text x="95.2" y="120.2">38</text>
<text x="95.2" y="123.7">39</text>
<text x="97.7" y="121.6">GND</text>
<text x="97.7" y="125.1">VSYS</text>
<text x="138.6" y="125.1">GPIO 1</text>
<text x="138.6" y="121.6">GND</text>
<text x="141.1" y="123.7">2</text>
<text x="141.1" y="120.2">3</text>
<text x="138.6" y="128.6">GPIO 0</text>
<text x="141.1" y="127.2">1</text>
<text x="86.4" y="178.4">12</text>
<text x="86.4" y="185.4">11</text>
<text x="104.1" y="181.9">23</text>
<text x="104.1" y="188.9">22</text>
<text x="86.4" y="192.5">10</text>
<text x="104.1" y="196">21</text>
<text x="86.4" y="199.5">9</text>
<text x="104.1" y="203.1">20</text>
<text x="86.4" y="206.6">8</text>
<text x="86.4" y="213.6">7</text>
<text x="104.1" y="210.1">19</text>
<text x="86.4" y="220.7">6</text>
<text x="104.1" y="217.2">18</text>
<text x="86.4" y="227.8">5</text>
<text x="104.1" y="224.2">17</text>
<text x="104.1" y="231.3">16</text>
<text x="86.4" y="234.8">4</text>
<text x="104.1" y="238.3">15</text>
<text x="86.4" y="241.9">3</text>
<text x="104.1" y="245.4">14</text>
<text x="86.4" y="248.9">2</text>
<text x="86.4" y="256">1</text>
<text x="104.1" y="252.4">13</text>
</g>
<g font-size="3.2" fill="#f0f">
<text x="24.4" y="130.4">R17</text>
<text x="26.2" y="134">1K</text>
<text x="37.4" y="135.5">1K</text>
<text x="37.4" y="132.2">R15</text>
<text x="51.5" y="135.5">1K</text>
<text x="51.5" y="132.2">R28</text>
</g>
<g font-size="3.2" fill="#f00">
<text x="95.2" y="127.2">40</text>
<text x="97.7" y="128.6">VBUS</text>
</g>
<g font-size="2.5" fill="#000080">
<text x="259.4" y="40.3">2N7002-7-F</text>
<text x="342.3" y="40.3">2N7002-7-F</text>
<text x="259.4" y="75.5">2N7002-7-F</text>
<text x="342.3" y="75.5">2N7002-7-F</text>
<text x="259.4" y="112.6">2N7002-7-F</text>
<text x="342.3" y="112.6">2N7002-7-F</text>
<text x="259.4" y="149.6">2N7002-7-F</text>
<text x="342.3" y="149.6">2N7002-7-F</text>
<text x="259.4" y="184.9">2N7002-7-F</text>
<text x="342.3" y="184.9">2N7002-7-F</text>
<text x="259.4" y="220.2">2N7002-7-F</text>
<text x="342.3" y="220.2">2N7002-7-F</text>
<text x="259.4" y="255.5">2N7002-7-F</text>
<text x="342.3" y="255.5">2N7002-7-F</text>
</g>
<g font-size="2.5">
<text x="45.9" y="179.4" transform="rotate(-90 45.9 179.4)">1</text>
<text x="43.4" y="181.5" transform="rotate(-90 43.4 181.5)">13</text>
<text x="43.4" y="188.6" transform="rotate(-90 43.4 188.6)">14</text>
<text x="45.9" y="186.5" transform="rotate(-90 45.9 186.5)">2</text>
<text x="43.4" y="195.7" transform="rotate(-90 43.4 195.7)">15</text>
<text x="45.9" y="193.5" transform="rotate(-90 45.9 193.5)">3</text>
<text x="43.4" y="202.7" transform="rotate(-90 43.4 202.7)">16</text>
<text x="45.9" y="200.6" transform="rotate(-90 45.9 200.6)">4</text>
<text x="43.4" y="209.8" transform="rotate(-90 43.4 209.8)">17</text>
<text x="45.9" y="207.4" transform="rotate(-90 45.9 207.4)">5</text>
<text x="45.9" y="214.5" transform="rotate(-90 45.9 214.5)">6</text>
<text x="43.4" y="216.8" transform="rotate(-90 43.4 216.8)">18</text>
<text x="45.9" y="221.6" transform="rotate(-90 45.9 221.6)">7</text>
<text x="43.4" y="223.9" transform="rotate(-90 43.4 223.9)">19</text>
<text x="43.4" y="230.9" transform="rotate(-90 43.4 230.9)">20</text>
<text x="45.9" y="228.6" transform="rotate(-90 45.9 228.6)">8</text>
<text x="43.4" y="237.6" transform="rotate(-90 43.4 237.6)">21</text>
<text x="45.9" y="235.7" transform="rotate(-90 45.9 235.7)">9</text>
<text x="43.4" y="244.7" transform="rotate(-90 43.4 244.7)">22</text>
<text x="45.9" y="242.7" transform="rotate(-90 45.9 242.7)">10</text>
<text x="43.4" y="251.7" transform="rotate(-90 43.4 251.7)">23</text>
<text x="45.9" y="249.8" transform="rotate(-90 45.9 249.8)">11</text>
<text x="45.9" y="256.8" transform="rotate(-90 45.9 256.8)">12</text>
</g>
</svg>
